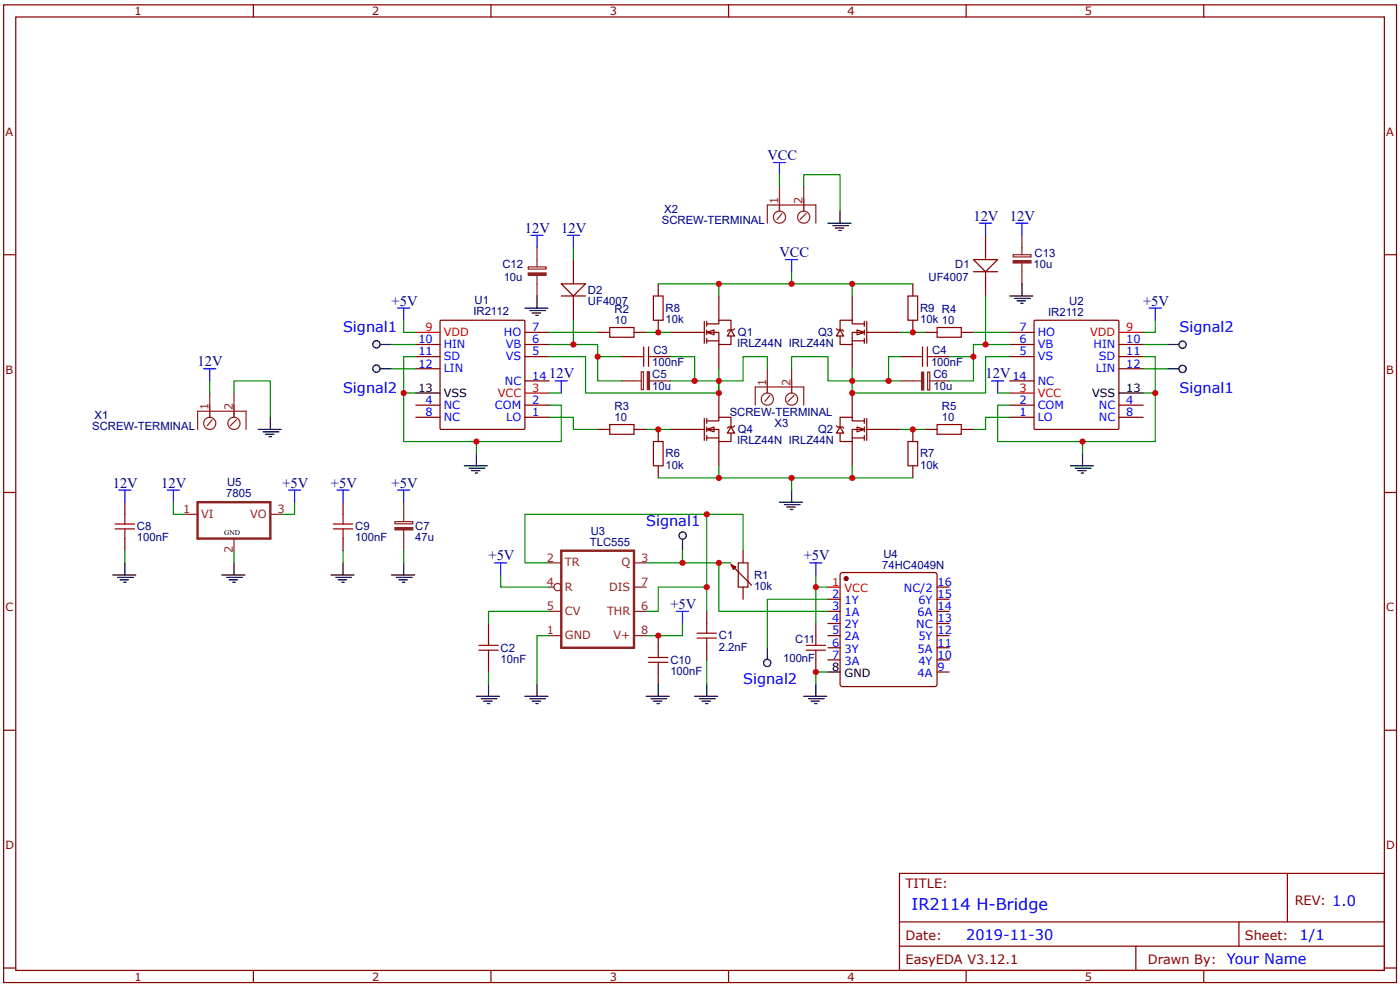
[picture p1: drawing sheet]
<svg xmlns="http://www.w3.org/2000/svg" width="297mm" height="210mm" viewBox="0 0 297 210" stroke-linecap="round" stroke-linejoin="round" font-family="sans-serif">
<g fill="none" stroke="#800" stroke-width=".26">
<path d="M.8 1h295.5v207.3h-295.5zM3.3 3.6h290.4v202.1h-290.4zM53.7 1v2.6M104.2 1v2.6M154.6 1v2.6M205 1v2.6M255.4 1v2.6M.8 54h2.5M293.7 54h2.6M88.2 75.6h5.2M88.2 73h5.2M88.2 78.2h5.2"/>
<path d="M93.4 68h17.9v23h-17.9zM111.4 75.6h5.1M111.4 73h5.1M111.4 70.5h5.1M214.2 75.6h5.2M214.2 73h5.2M214.2 70.5h5.2M219.4 68h17.9v23h-17.9zM237.4 75.6h5.1M237.4 73h5.1M237.4 78.2h5.1M88.2 88.5h5.2"/>
<path d="M88.2 85.9h5.2M111.4 88.5h5.1M111.4 85.9h5.1M111.4 80.8h5.1M214.2 88.5h5.2M214.2 85.9h5.2M214.2 80.8h5.2M237.4 88.5h5.1M237.4 85.9h5.1M.8 104.4h2.5M157.6 116.8v2.5M293.7 104.4h2.6"/>
<path d="M103.6 132.2v2.6M103.6 139.9v2.6M149.9 129.6v2.6M149.9 137.3v2.6M155.6 120.2l3.8 3.9M157.6 124.5v2.5M.8 154.8h2.5M293.7 154.8h2.6M190.8 185.2h102.9v20.5h-102.9zM190.8 195.5h102.9M262.8 195.5v5.1M273.1 185.2v10.3"/>
<path d="M.8 205.2h2.5M53.7 205.7v2.6M104.2 205.7v2.6M154.6 205.7v2.6M190.8 200.6h102.9M205 205.7v2.6M241 200.6v5.1M255.4 205.7v2.6M293.7 205.2h2.6"/>
</g>
<path d="M88.2 70.5h5.2M237.4 70.5h5.1M111.4 83.3h5.1M214.2 83.3h5.2" fill="none" stroke="#f00" stroke-width=".26"/>
<g fill="none" stroke="#000" stroke-width=".26">
<path d="M88.2 83.3h5.2M237.4 83.3h5.1M101.1 147.6h4.9M102.1 148.1h3.3M102.6 148.6h1.8M103.4 149.2h.5M103.6 145v2.6M111.4 147.6h4.8M112.4 148.1h3.3M112.9 148.6h1.8M113.7 149.2h.5M113.9 145v2.6"/>
<path d="M147.4 147.6h4.8M148.4 148.1h3.3M148.9 148.6h1.8M149.7 149.2h.5M149.9 145v2.6"/>
</g>
<path d="M119.1 116.8h15.4v20.5h-15.4z" fill="none" stroke="#8d2323" stroke-width=".51"/>
<g fill="none" stroke="#8d2323" stroke-width=".26">
<path d="M116.5 119.3h2.6M134.5 119.3h2.6M116.5 124.5h1M116.5 129.6h2.6M116.5 134.8h2.6M134.5 124.5h2.6M134.5 129.6h2.6M134.5 134.8h2.6"/>
<circle cx="118.3" cy="124.5" r=".77"/>
</g>
<path d="M104.9 119.3h2.6M106.2 119.3v2.6M143.5 129.6h2.6M144.8 129.6v2.6" fill="none" stroke="#00f" stroke-width=".26"/>
<path d="M156.6 119.3h2.1v5.2h-2.1zM101.6 137.8h4.1M101.6 136.8h4.1M103.6 134.8v2M103.6 137.8v2.1M147.9 135.3h4.1M147.9 134.2h4.1M149.9 132.2v2M149.9 135.3v2" fill="none" stroke="#a00000" stroke-width=".26"/>
<path d="M116.5 119.3h-5.1v-10.3h38.5v15.5M106.2 121.9v2.6h10.3M116.5 134.8h-2.6v10.2M116.5 129.6h-12.9v2.6M137.1 129.6h2.5v-5.1h10.3v5.1M144.8 132.2v2.6h-7.7M149.9 139.9v5.1M103.6 142.5v2.5" fill="none" stroke="#080" stroke-width=".26"/>
<path d="M155.1 119.7l1 .5-.5 .5z" fill="#800"/>
<path d="M155.1 119.7l1 .5-.5 .5z" fill="none" stroke="#800" stroke-width=".26"/>
<path d="M137.1 119.3h18M149.9 109h7.7v7.8" fill="none" stroke="#080" stroke-width=".26"/>
<path d="M149.9 70.5l1.6-.5v1z" fill="#fefefe"/>
<path d="M149.9 70.5l1.6-.5v1z" fill="none" stroke="#800" stroke-width=".26"/>
<path d="M155.1 70l.7 1.2h-1.5z" fill="#fefefe"/>
<path d="M142.2 70.5h7.2M149.4 68.2v4.6M149.9 68.7h2.6v-.8h2.6v2.1M149.9 70.5h2.6v2.5h2.6v-1.8M149.9 72.3h2.6M149.9 68.2v1M149.9 70v1M149.9 71.8v1M152.5 62.8v5.1M152.5 73v5.2M155.1 70l.7 1.2h-1.5zM155.8 69.7l-.2 .3h-1l-.3 .2" fill="none" stroke="#800" stroke-width=".26"/>
<path d="M181.8 90.5l1.6 .5-1.6 .6z" fill="#fefefe"/>
<path d="M181.8 90.5l1.6 .5-1.6 .6z" fill="none" stroke="#800" stroke-width=".26"/>
<path d="M178.2 90.5l.8 1.3h-1.5z" fill="#fefefe"/>
<path d="M177.5 90.3l.2 .2h1l.3 .3M178.2 90.5l.8 1.3h-1.5zM180.8 92.8h2.6M180.8 83.3v5.2M180.8 93.6v5.2M183.4 89.2h-2.6v-.7h-2.6v2M183.4 91h-2.6v2.6h-2.6v-1.8M183.4 88.7v1.1M183.4 90.5v1.1M183.4 92.3v1.1M183.9 88.7v4.7M183.9 91h7.2" fill="none" stroke="#800" stroke-width=".26"/>
<path d="M181.8 70l1.6 .5-1.6 .5z" fill="#fefefe"/>
<path d="M181.8 70l1.6 .5-1.6 .5z" fill="none" stroke="#800" stroke-width=".26"/>
<path d="M178.2 70l.8 1.2h-1.5z" fill="#fefefe"/>
<path d="M177.5 69.7l.2 .3h1l.3 .2M178.2 70l.8 1.2h-1.5zM180.8 72.3h2.6M180.8 62.8v5.1M180.8 73v5.2M183.4 68.7h-2.6v-.8h-2.6v2.1M183.4 70.5h-2.6v2.5h-2.6v-1.8M183.4 68.2v1M183.4 70v1M183.4 71.8v1M183.9 68.2v4.6M183.9 70.5h7.2" fill="none" stroke="#800" stroke-width=".26"/>
<path d="M149.9 91l1.6-.5v1.1z" fill="#fefefe"/>
<path d="M149.9 91l1.6-.5v1.1z" fill="none" stroke="#800" stroke-width=".26"/>
<path d="M155.1 90.5l.7 1.3h-1.5z" fill="#fefefe"/>
<path d="M142.2 91h7.2M149.4 88.7v4.7M149.9 89.2h2.6v-.7h2.6v2M149.9 91h2.6v2.6h2.6v-1.8M149.9 92.8h2.6M149.9 88.7v1.1M149.9 90.5v1.1M149.9 92.3v1.1M152.5 83.3v5.2M152.5 93.6v5.2M155.1 90.5l.7 1.3h-1.5zM155.8 90.3l-.2 .2h-1l-.3 .3" fill="none" stroke="#800" stroke-width=".26"/>
<circle cx="179.5" cy="122.7" r=".39" fill="#800"/>
<g fill="none" stroke="#800" stroke-width=".26">
<path d="M178.4 121.5l.3-.1h19.6l.3 .1 .2 .4v23.1l-.2 .4-.3 .2h-19.6l-.3-.2-.2-.4v-23.1z"/>
<circle cx="179.5" cy="122.7" r=".39"/>
</g>
<circle cx="179.5" cy="122.7" r=".39" fill="#800"/>
<g fill="none" stroke="#800" stroke-width=".26">
<path d="M175.7 127h2.5M175.7 129.6h2.5M175.7 132.2h2.5M175.7 134.8h2.5M175.7 137.3h2.5M175.7 139.9h2.5M198.8 127h2.6M198.8 129.6h2.6M198.8 132.2h2.6M198.8 134.8h2.6M198.8 137.3h2.6M198.8 139.9h2.6"/>
<path d="M198.8 124.5h2.6M198.8 142.5h2.6"/>
<circle cx="179.5" cy="122.7" r=".39"/>
</g>
<path d="M175.7 124.5h2.5" fill="none" stroke="#f00" stroke-width=".26"/>
<path d="M170.5 147.6h4.9M171.5 148.1h3.4M172.1 148.6h1.8M172.8 149.2h.5M173.1 145v2.6M175.7 142.5h2.5" fill="none" stroke="#000" stroke-width=".26"/>
<path d="M171.8 119.3h2.6M173.1 119.3v2.6" fill="none" stroke="#00f" stroke-width=".26"/>
<path d="M152.5 119.3v10.3h23.2M173.1 121.9v2.6h2.6M175.7 142.5h-2.6v2.5" fill="none" stroke="#080" stroke-width=".26"/>
<path d="M206.5 55h5.2l-2.6 2.6z" fill="#fefefe"/>
<path d="M206.5 55h5.2l-2.6 2.6zM206.5 57.6h5.2M209.1 49.9v5.1M209.1 57.6v5.2" fill="none" stroke="#800" stroke-width=".26"/>
<path d="M119.1 60.2h5.1l-2.6 2.6z" fill="#fefefe"/>
<g fill="none" stroke="#800" stroke-width=".26">
<path d="M121.6 55v5.2M119.1 60.2h5.1l-2.6 2.6zM119.1 62.8h5.1M121.6 62.8v5.1M126.8 70.5h2.6M131.9 75.6h2.6M134.5 70.5h2.6M139.6 75.6h2.6M191.1 75.6h2.6M196.2 70.5h2.6M198.8 75.6h2.6M203.9 70.5h2.6"/>
<path d="M126.8 91h2.6M134.5 91h2.6M196.2 91h2.6M203.9 91h2.6"/>
</g>
<g fill="none" stroke="#00f" stroke-width=".26">
<path d="M120.4 49.9h2.5M121.6 49.9v2.6M166.7 55h2.5M167.9 55v2.6M207.8 47.3h2.6M209.1 47.3v2.6M84.4 65.3h2.5M85.6 65.3v2.6M243.8 65.3h2.6M245.1 65.3v2.6M117.8 80.8h2.6M119.1 80.8v2.5"/>
<path d="M210.4 80.8h2.5M211.7 80.8v2.5"/>
</g>
<g fill="none" stroke="#080" stroke-width=".26">
<path d="M167.9 57.6v2.6M85.6 67.9v2.6h2.6M88.2 75.6h-2.6v7.7M116.5 75.6h7.7v7.7h28.3v-5.1M116.5 70.5h10.3M121.6 67.9v5.1h-5.1M121.6 73h5.2v2.6h5.1M152.5 62.8v-2.6h28.3v2.6M206.5 70.5h7.7M209.1 62.8v10.2h5.1M209.1 73h-2.6v2.6h-5.1M214.2 75.6h-5.1v7.7h-28.3v-2.5h7.7"/>
<path d="M242.5 75.6h2.6v7.7M245.1 67.9v2.6h-2.6M88.2 83.3h-2.6v10.3h33.5v-7.7h-2.6M101.1 93.6v2.6M116.5 88.5h5.1v2.5h5.2M116.5 83.3h2.6M152.5 98.8v2.5h28.3v-2.5M152.5 80.8v2.5M211.7 83.3h2.5M214.2 88.5h-5.1v2.5h-2.6M229.7 93.6v2.6M242.5 83.3h2.6v10.3h-33.4v-7.7h2.5"/>
<path d="M167.9 101.3v2.6"/>
</g>
<g fill="none" stroke="#000" stroke-width=".26">
<path d="M80.5 73h2.6M98.5 98.8h4.9M99.5 99.3h3.4M100 99.8h1.8M101.1 96.2v2.6M227.1 98.8h4.9M228.1 99.3h3.4M228.6 99.8h1.8M229.7 96.2v2.6M100.8 100.3h.5M165.4 106.5h4.9M166.4 107h3.3"/>
<path d="M166.9 107.5h1.8M167.7 108h.5M167.9 103.9v2.6M229.4 100.3h.5"/>
</g>
<path d="M129.4 69.4h5.1v2.1h-5.1zM134.5 75.6h2.1M136.6 73.6v4.1M137.6 73.6v4.1M137.6 75.6h2M193.7 75.6h2M195.7 73.6v4.1M196.7 75.6h2.1M196.7 73.6v4.1M198.8 69.4h5.1v2.1h-5.1zM129.4 90h5.1v2.1h-5.1zM198.8 90h5.1v2.1h-5.1z" fill="none" stroke="#a00000" stroke-width=".26"/>
<circle cx="79.9" cy="73" r=".77" fill="#efefef"/>
<g fill="none" stroke="#000" stroke-width=".26">
<path d="M80.5 78.2h2.6"/>
<circle cx="79.9" cy="73" r=".77"/>
</g>
<circle cx="79.9" cy="78.1" r=".77" fill="#efefef"/>
<g fill="none" stroke="#000" stroke-width=".26">
<path d="M247.7 73h2.5"/>
<circle cx="79.9" cy="78.1" r=".77"/>
</g>
<path d="M83.1 73h5.1M83.1 78.2h5.1" fill="none" stroke="#080" stroke-width=".26"/>
<circle cx="250.9" cy="73.1" r=".77" fill="#efefef"/>
<g fill="none" stroke="#000" stroke-width=".26">
<path d="M247.7 78.2h2.5"/>
<circle cx="250.9" cy="73.1" r=".77"/>
</g>
<circle cx="250.9" cy="78.2" r=".77" fill="#efefef"/>
<g fill="none" stroke="#000" stroke-width=".26">
<path d="M144.8 114.2v2.6"/>
<circle cx="250.9" cy="78.2" r=".77"/>
</g>
<path d="M242.5 78.2h5.2M242.5 73h5.2" fill="none" stroke="#080" stroke-width=".26"/>
<circle cx="144.8" cy="113.5" r=".77" fill="#efefef"/>
<g fill="none" stroke="#000" stroke-width=".26">
<path d="M162.8 137.3v2.6"/>
<circle cx="144.8" cy="113.5" r=".77"/>
</g>
<path d="M144.8 116.8v2.5" fill="none" stroke="#080" stroke-width=".26"/>
<circle cx="162.8" cy="140.5" r=".77" fill="#efefef"/>
<g fill="none" stroke="#000" stroke-width=".26">
<path d="M49.6 119.3v2.6M47.1 121.9h4.8M48.1 122.4h3.3M48.6 122.9h1.8M49.4 123.4h.5"/>
<circle cx="162.8" cy="140.5" r=".77"/>
</g>
<path d="M36.8 106.5v2.5h2.5M49.6 116.8v2.5M62.5 106.5v2.5h-2.6M175.7 127h-12.9v10.3" fill="none" stroke="#080" stroke-width=".26"/>
<path d="M41.9 106.5h15.5v7.7h-15.5z" fill="none" stroke="#8d2323" stroke-width=".51"/>
<path d="M134.5 80.8h1.5M137.8 80.8h1.8M39.3 109h2.6M49.6 114.2v2.6M57.4 109h2.5" fill="none" stroke="#8d2323" stroke-width=".26"/>
<path d="M35.5 103.9h2.6M36.8 103.9v2.6M61.2 103.9h2.6M62.5 103.9v2.6" fill="none" stroke="#00f" stroke-width=".26"/>
<path d="M137.3 78.8h.5v3.8h-.5z" fill="#8d2323"/>
<path d="M136 78.8h.5v3.8h-.5zM137.3 78.8h.5v3.8h-.5zM131.9 80.8h2.6M139.6 80.8h2.6M193.7 80.8h1.8M197.3 80.8h1.5" fill="none" stroke="#8d2323" stroke-width=".26"/>
<path d="M126.8 75.6v5.2h5.1M142.2 75.6h5.2v5.2h-5.2M147.4 80.8h5.1" fill="none" stroke="#080" stroke-width=".26"/>
<path d="M195.5 78.9h.5v3.8h-.5z" fill="#8d2323"/>
<g fill="none" stroke="#8d2323" stroke-width=".26">
<path d="M165.4 39.6v5.1M170.5 39.6v5.1M162.8 47.3v-3.8h10.3v3.8M165.9 45.3l-1 1.2M171 45.3l-1.3 1.2M162.8 78.2v5.1M167.9 78.2v5.1M195.5 78.9h.5v3.8h-.5zM196.8 78.9h.5v3.8h-.5zM41.9 91v-3.8h10.3v3.8M44.5 83.3v5.2M45 89l-1 1.3"/>
<path d="M49.6 83.3v5.2M50.1 89l-1.2 1.3M160.2 85.9v-3.9h10.3v3.9M163.3 83.8l-1 1.3M168.5 83.8l-1.3 1.3M191.1 80.8h2.6M198.8 80.8h2.6M85.6 109v1.6M85.6 112.4v1.8"/>
<circle cx="165.4" cy="46" r="1.29"/>
<circle cx="170.5" cy="46" r="1.29"/>
<circle cx="44.5" cy="89.8" r="1.29"/>
<circle cx="49.6" cy="89.8" r="1.29"/>
<circle cx="162.8" cy="84.6" r="1.29"/>
<circle cx="167.9" cy="84.6" r="1.29"/>
</g>
<path d="M165.4 37v2.6M170.5 39.6v-2.6h7.7v7.7M162.8 78.2v-2.6h-5.2v5.2h-5.1M167.9 78.2v-2.6h7.8v5.2h5.1v-2.6M191.1 75.6h-2.6v5.2h2.6M206.5 75.6v5.2h-5.1M44.5 80.8v2.5M49.6 83.3v-2.5h7.8v7.7M26.5 116.8v2.5M72.8 116.8v2.5" fill="none" stroke="#080" stroke-width=".26"/>
<path d="M24.4 111.1h4.1M24.4 112.1h4.1M26.5 109v2.1M26.5 112.1v2.1M70.7 111.1h4.1M70.7 112.1h4.1M72.8 109v2.1M72.8 112.1v2.1" fill="none" stroke="#a00000" stroke-width=".26"/>
<path d="M26.5 106.5v2.5M26.5 114.2v2.6M72.8 106.5v2.5M72.8 114.2v2.6" fill="none" stroke="#800" stroke-width=".26"/>
<path d="M164.1 34.5h2.6M165.4 34.5v2.5M43.2 78.2h2.6M44.5 78.2v2.6M25.2 103.9h2.6M26.5 103.9v2.6M71.5 103.9h2.6M72.8 103.9v2.6" fill="none" stroke="#00f" stroke-width=".26"/>
<g fill="none" stroke="#000" stroke-width=".26">
<path d="M175.7 47.3h4.8M176.7 47.8h3.3M177.2 48.3h1.8M178 48.9h.5M178.2 44.7v2.6M54.8 91h4.9M55.8 91.6h3.4M56.3 92.1h1.8M57.1 92.6h.5M57.4 88.5v2.5M26.5 119.3v2.6M72.8 119.3v2.6"/>
<path d="M23.9 121.9h4.9M24.9 122.4h3.4M25.5 122.9h1.8M26.2 123.4h.5M70.2 121.9h4.9M71.2 122.4h3.4M71.8 122.9h1.8M72.5 123.4h.5"/>
</g>
<path d="M83.8 111.9h3.8v.4h-3.8z" fill="#8d2323"/>
<path d="M113.9 55v1.6M113.9 58.4v1.8M83.8 111.9h3.8v.4h-3.8zM83.8 110.6h3.8v.4h-3.8zM85.6 106.5v2.5M85.6 114.2v2.6" fill="none" stroke="#8d2323" stroke-width=".26"/>
<path d="M112.6 49.9h2.6M113.9 49.9v2.6M84.4 103.9h2.5M85.6 103.9v2.6" fill="none" stroke="#00f" stroke-width=".26"/>
<path d="M85.6 119.3v2.6M83.1 121.9h4.9M84.1 122.4h3.3M84.6 122.9h1.8M85.4 123.4h.5M137.1 147.6h4.9M138.1 148.1h3.3M138.6 148.6h1.8M139.4 149.2h.5M139.6 145v2.6" fill="none" stroke="#000" stroke-width=".26"/>
<path d="M85.6 116.8v2.5M173.1 124.5v7.7" fill="none" stroke="#080" stroke-width=".26"/>
<path d="M137.6 139.4h4.1M139.6 137.3v2.1M171 136.8h4.1M171 137.8h4.1M173.1 134.8v2M173.1 137.8v2.1M137.6 140.4h4.1M139.6 140.4v2.1" fill="none" stroke="#a00000" stroke-width=".26"/>
<path d="M139.6 134.8v2.5M173.1 132.2v2.6M173.1 139.9v2.6M139.6 142.5v2.5" fill="none" stroke="#800" stroke-width=".26"/>
<path d="M112.1 57.9h3.8v.4h-3.8z" fill="#8d2323"/>
<path d="M112.1 57.9h3.8v.4h-3.8zM112.1 56.6h3.8v.4h-3.8zM113.9 52.5v2.5M216.8 52.5v1.5M216.8 55.8v1.8M113.9 60.2v2.6" fill="none" stroke="#8d2323" stroke-width=".26"/>
<path d="M111.4 65.3h4.8M112.4 65.8h3.3M112.9 66.4h1.8M113.7 66.9h.5M113.9 62.8v2.5" fill="none" stroke="#000" stroke-width=".26"/>
<path d="M215.5 47.3h2.6M216.8 47.3v2.6" fill="none" stroke="#00f" stroke-width=".26"/>
<path d="M214.9 55.3h3.8v.5h-3.8z" fill="#8d2323"/>
<path d="M214.9 55.3h3.8v.5h-3.8zM214.9 54h3.8v.5h-3.8zM216.8 49.9v2.6M216.8 57.6v2.6" fill="none" stroke="#8d2323" stroke-width=".26"/>
<path d="M214.2 62.8h4.9M215.3 63.3h3.3M215.8 63.8h1.8M216.5 64.3h.6M216.8 60.2v2.6" fill="none" stroke="#000" stroke-width=".26"/>
<path d="M138.6 62.8h2.1v5.1h-2.1zM192.6 62.8h2.1v5.1h-2.1zM138.6 93.6h2.1v5.2h-2.1zM192.6 93.6h2.1v5.2h-2.1z" fill="none" stroke="#a00000" stroke-width=".26"/>
<path d="M139.6 60.2v2.6M139.6 67.9v2.6M193.7 60.2v2.6M193.7 67.9v2.6M139.6 91v2.6M139.6 98.8v2.5M193.7 91v2.6M193.7 98.8v2.5" fill="none" stroke="#800" stroke-width=".26"/>
<path d="M121.6 52.5v2.5M137.1 70.5h5.1M139.6 60.2h12.9M180.8 60.2h12.9M191.1 70.5h5.1M137.1 91h5.1M191.1 91h5.1M139.6 101.3h12.9M180.8 101.3h12.9" fill="none" stroke="#080" stroke-width=".26"/>
<g fill="#c00">
<circle cx="149.9" cy="124.5" r=".64"/>
<circle cx="152.5" cy="119.3" r=".64"/>
<circle cx="245.1" cy="83.3" r=".64"/>
<circle cx="229.7" cy="93.6" r=".64"/>
<circle cx="85.6" cy="83.3" r=".64"/>
<circle cx="149.9" cy="109" r=".64"/>
<circle cx="152.5" cy="80.8" r=".64"/>
<circle cx="101.1" cy="93.6" r=".64"/>
<circle cx="167.9" cy="60.2" r=".64"/>
<circle cx="167.9" cy="101.3" r=".64"/>
<circle cx="121.6" cy="73" r=".64"/>
<circle cx="209.1" cy="73" r=".64"/>
<circle cx="144.8" cy="119.3" r=".64"/>
<circle cx="152.5" cy="83.3" r=".64"/>
<circle cx="126.8" cy="75.6" r=".64"/>
<circle cx="206.5" cy="75.6" r=".64"/>
<circle cx="180.8" cy="83.3" r=".64"/>
<circle cx="188.5" cy="80.8" r=".64"/>
<circle cx="147.4" cy="80.8" r=".64"/>
<circle cx="180.8" cy="80.8" r=".64"/>
<circle cx="139.6" cy="134.8" r=".64"/>
<circle cx="173.1" cy="142.5" r=".64"/>
<circle cx="173.1" cy="124.5" r=".64"/>
<circle cx="139.6" cy="91" r=".64"/>
<circle cx="152.5" cy="101.3" r=".64"/>
<circle cx="193.7" cy="91" r=".64"/>
<circle cx="180.8" cy="101.3" r=".64"/>
<circle cx="152.5" cy="60.2" r=".64"/>
<circle cx="139.6" cy="70.5" r=".64"/>
<circle cx="180.8" cy="60.2" r=".64"/>
<circle cx="193.7" cy="70.5" r=".64"/>
</g>
<text font-size="3.4" fill="#00f" x="193.4" y="192.9">IR2114 H-Bridge</text>
<g font-size="3.1" fill="#000080">
<text x="162.8" y="33.9">VCC</text>
<text x="206.5" y="46.8">12V</text>
<text x="214.2" y="46.8">12V</text>
<text x="111.4" y="49.4">12V</text>
<text x="119.1" y="49.4">12V</text>
<text x="165.4" y="54.5">VCC</text>
<text x="83.1" y="64.8">+5V</text>
<text x="242.5" y="64.8">+5V</text>
<text x="41.9" y="77.7">12V</text>
<text x="116.5" y="80.2">12V</text>
<text x="209.1" y="80.2">12V</text>
<text x="23.9" y="103.4">12V</text>
<text x="34.2" y="103.4">12V</text>
<text x="59.9" y="103.4">+5V</text>
<text x="70.2" y="103.4">+5V</text>
<text x="83.1" y="103.4">+5V</text>
<text x="103.6" y="118.8">+5V</text>
<text x="170.5" y="118.8">+5V</text>
<text x="142.2" y="129.1">+5V</text>
</g>
<g font-size="3.1" fill="#00f">
<text x="72.8" y="70.5">Signal1</text>
<text x="250.2" y="70.5">Signal2</text>
<text x="72.8" y="83.3">Signal2</text>
<text x="250.2" y="83.3">Signal1</text>
<text x="137.1" y="111.6">Signal1</text>
<text x="157.6" y="145">Signal2</text>
<text x="205" y="199.3">2019-11-30</text>
<text x="275.7" y="199.3">1/1</text>
<text x="260.3" y="204.5">Your Name</text>
</g>
<g font-size="2.7" fill="#800">
<text x="192.1" y="188.3">TITLE:</text>
<text x="274.7" y="191.9">REV: 1.0</text>
<text x="192.1" y="199.3">Date:</text>
<text x="264.1" y="199.3">Sheet:</text>
<text x="192.1" y="204.5">EasyEDA V3.12.1</text>
<text x="243.5" y="204.5">Drawn By:</text>
</g>
<g font-size="2.4" fill="#800">
<text x="28.5" y="3.2">1</text>
<text x="79" y="3.2">2</text>
<text x="129.4" y="3.2">3</text>
<text x="179.8" y="3.2">4</text>
<text x="230.2" y="3.2">5</text>
<text x="1.2" y="28.8">A</text>
<text x="294.1" y="28.8">A</text>
<text x="1.2" y="79.2">B</text>
<text x="294.1" y="79.2">B</text>
<text x="1.2" y="129.6">C</text>
<text x="294.1" y="129.6">C</text>
<text x="1.2" y="180">D</text>
<text x="294.1" y="180">D</text>
<text x="28.5" y="207.9">1</text>
<text x="79" y="207.9">2</text>
<text x="129.4" y="207.9">3</text>
<text x="179.8" y="207.9">4</text>
<text x="230.2" y="207.9">5</text>
</g>
<g font-size="2.4" fill="#000080">
<text x="140.4" y="47.4">SCREW-TERMINAL</text>
<text x="140.9" y="45.1">X2</text>
<text x="106.6" y="56.9">C12</text>
<text x="106.9" y="59.5">10u</text>
<text x="197" y="59.5">UF4007</text>
<text x="202.7" y="56.9">D1</text>
<text x="219.2" y="56.9">10u</text>
<text x="219.5" y="54.6">C13</text>
<text x="100.7" y="64.6">U1</text>
<text x="124.7" y="64.6">UF4007</text>
<text x="124.7" y="62.3">D2</text>
<text x="226.8" y="64.7">U2</text>
<text x="100.4" y="66.9">IR2112</text>
<text x="130.4" y="68.7">10</text>
<text x="130.4" y="66.4">R2</text>
<text x="141.2" y="68.5">10k</text>
<text x="141.2" y="66.1">R8</text>
<text x="156.5" y="71.3">Q1</text>
<text x="173.6" y="71.3">Q3</text>
<text x="195.2" y="68.5">10k 10</text>
<text x="195.2" y="66.1">R9 R4</text>
<text x="222.3" y="67">IR2112</text>
<text x="138.4" y="77.7">100nF</text>
<text x="138.6" y="75">C3</text>
<text x="156.4" y="73.6">IRLZ44N IRLZ44N</text>
<text x="197.5" y="77.7">100nF</text>
<text x="197.8" y="75">C4</text>
<text x="138.4" y="82.7">10u</text>
<text x="138.4" y="80.1">C5</text>
<text x="198" y="82.8">10u</text>
<text x="198" y="80.2">C6</text>
<text x="20.1" y="88.8">X1</text>
<text x="130.4" y="89.2">10</text>
<text x="130.4" y="86.9">R3</text>
<text x="154.8" y="88.3">SCREW-TERMINAL</text>
<text x="199.8" y="89.2">10</text>
<text x="199.8" y="86.9">R5</text>
<text x="19.5" y="91.1">SCREW-TERMINAL</text>
<text x="156.4" y="94.2">IRLZ44N IRLZ44N</text>
<text x="156.5" y="91.9">Q4</text>
<text x="164.3" y="90.6">X3</text>
<text x="173.6" y="91.9">Q2</text>
<text x="141.2" y="99.4">10k</text>
<text x="141.2" y="97">R6</text>
<text x="195.2" y="99.4">10k</text>
<text x="195.2" y="97">R7</text>
<text x="48" y="105.4">7805</text>
<text x="48.2" y="103.1">U5</text>
<text x="29.1" y="112.4">C8</text>
<text x="75.4" y="112.4">C9</text>
<text x="88.1" y="112.5">C7</text>
<text x="125.3" y="113.4">U3</text>
<text x="29.1" y="114.8">100nF</text>
<text x="75.4" y="114.8">100nF</text>
<text x="88.1" y="114.8">47u</text>
<text x="125.1" y="115.7">TLC555</text>
<text x="187.4" y="118.3">U4</text>
<text x="160" y="125.1">10k</text>
<text x="160" y="122.7">R1</text>
<text x="187.2" y="120.6">74HC4049N</text>
<text x="152.5" y="137.9">2.2nF</text>
<text x="152.5" y="135.6">C1</text>
<text x="168.7" y="136.3">C11</text>
<text x="106.2" y="140.5">10nF</text>
<text x="106.2" y="138.1">C2</text>
<text x="142.2" y="143.1">100nF</text>
<text x="142.2" y="140.7">C10</text>
<text x="166.1" y="140.3">100nF</text>
</g>
<g font-size="2.4" fill="#8d2323">
<text x="165.1" y="43.2" transform="rotate(-90 165.1 43.2)">1</text>
<text x="170.3" y="43.2" transform="rotate(-90 170.3 43.2)">2</text>
<text x="162.5" y="81.8" transform="rotate(-90 162.5 81.8)">1</text>
<text x="167.7" y="81.8" transform="rotate(-90 167.7 81.8)">2</text>
<text x="44.2" y="86.9" transform="rotate(-90 44.2 86.9)">1</text>
<text x="49.4" y="86.9" transform="rotate(-90 49.4 86.9)">2</text>
<text x="38.9" y="108.8">1</text>
<text x="42.7" y="109.8">VI</text>
<text x="53" y="109.8">VO</text>
<text x="58.9" y="108.8">3</text>
<text x="49.4" y="117.3" transform="rotate(-90 49.4 117.3)">2</text>
<text x="116" y="119.1">2</text>
<text x="136" y="119.1">3</text>
<text x="116" y="124.2">4</text>
<text x="119.8" y="120.1">TR</text>
<text x="119.8" y="125.2">R</text>
<text x="129.2" y="125.2">DIS</text>
<text x="131.8" y="120.1">Q</text>
<text x="136" y="124.2">7</text>
<text x="116" y="129.4">5</text>
<text x="119.8" y="130.4">CV</text>
<text x="128.8" y="130.4">THR</text>
<text x="136" y="129.4">6</text>
<text x="116" y="134.5">1</text>
<text x="119.8" y="135.5">GND</text>
<text x="130.1" y="135.5">V+</text>
<text x="136" y="134.5">8</text>
</g>
<g font-size="2.4" fill="#f00">
<text x="90.3" y="70.2">9</text>
<text x="94.1" y="71.2">VDD</text>
<text x="231.3" y="71.2">VDD</text>
<text x="238.9" y="70.2">9</text>
<text x="112.9" y="83.1">3</text>
<text x="216.3" y="83.1">3</text>
<text x="105.6" y="84.1">VCC</text>
<text x="220.1" y="84.1">VCC</text>
<text x="176.6" y="124.2">1</text>
<text x="179.2" y="125.5">VCC</text>
</g>
<g font-size="2.4" fill="#00f">
<text x="106.9" y="71.2">HO</text>
<text x="112.9" y="70.2">7</text>
<text x="216.3" y="70.2">7</text>
<text x="220.1" y="71.2">HO</text>
<text x="88.8" y="72.8">10</text>
<text x="88.8" y="75.4">11</text>
<text x="88.8" y="77.9">12</text>
<text x="94.1" y="73.8">HIN</text>
<text x="94.1" y="76.4">SD</text>
<text x="107.3" y="73.8">VB</text>
<text x="107.3" y="76.4">VS</text>
<text x="112.9" y="75.4">5</text>
<text x="112.9" y="72.8">6</text>
<text x="216.3" y="75.4">5</text>
<text x="216.3" y="72.8">6</text>
<text x="220.1" y="76.4">VS</text>
<text x="220.1" y="73.8">VB</text>
<text x="232" y="73.8">HIN</text>
<text x="233.1" y="76.4">SD</text>
<text x="238.9" y="72.8">10</text>
<text x="238.9" y="75.4">11</text>
<text x="238.9" y="77.9">12</text>
<text x="94.1" y="79">LIN</text>
<text x="107.1" y="81.5">NC</text>
<text x="112.9" y="80.5">14</text>
<text x="214.8" y="80.5">14</text>
<text x="220.1" y="81.5">NC</text>
<text x="232.5" y="79">LIN</text>
<text x="90.3" y="85.6">4</text>
<text x="90.3" y="88.2">8</text>
<text x="94.1" y="86.7">NC</text>
<text x="94.1" y="89.2">NC</text>
<text x="105" y="86.7">COM</text>
<text x="107.4" y="89.2">LO</text>
<text x="112.9" y="88.2">1</text>
<text x="112.9" y="85.6">2</text>
<text x="216.3" y="88.2">1</text>
<text x="216.3" y="85.6">2</text>
<text x="220.1" y="89.2">LO</text>
<text x="220.1" y="86.7">COM</text>
<text x="233.1" y="86.7">NC</text>
<text x="233.1" y="89.2">NC</text>
<text x="238.9" y="85.6">4</text>
<text x="238.9" y="88.2">8</text>
<text x="191.8" y="125.5">NC/2</text>
<text x="198.9" y="124.2">16</text>
<text x="176.6" y="126.8">2</text>
<text x="176.6" y="129.4">3</text>
<text x="176.6" y="131.9">4</text>
<text x="179.2" y="128.1">1Y</text>
<text x="179.2" y="130.6">1A</text>
<text x="194.7" y="130.6">6A</text>
<text x="194.8" y="128.1">6Y</text>
<text x="198.9" y="131.9">13</text>
<text x="198.9" y="129.4">14</text>
<text x="198.9" y="126.8">15</text>
<text x="176.6" y="134.5">5</text>
<text x="176.6" y="137.1">6</text>
<text x="179.2" y="133.2">2Y</text>
<text x="179.2" y="135.8">2A</text>
<text x="194.4" y="133.2">NC</text>
<text x="194.8" y="135.8">5Y</text>
<text x="198.9" y="137.1">11</text>
<text x="198.9" y="134.5">12</text>
<text x="176.6" y="139.6">7</text>
<text x="179.2" y="138.4">3Y</text>
<text x="179.2" y="140.9">3A</text>
<text x="194.7" y="143.5">4A</text>
<text x="194.7" y="138.4">5A</text>
<text x="194.8" y="140.9">4Y</text>
<text x="198.9" y="142.2">9</text>
<text x="198.9" y="139.6">10</text>
</g>
<g font-size="2.4">
<text x="88.8" y="83.1">13</text>
<text x="238.9" y="83.1">13</text>
<text x="94.1" y="84.1">VSS</text>
<text x="231.7" y="84.1">VSS</text>
<text x="176.6" y="142.2">8</text>
<text x="179.2" y="143.5">GND</text>
</g>
<text font-size="1.5" x="47.6" y="113.4">GND</text>
</svg>
